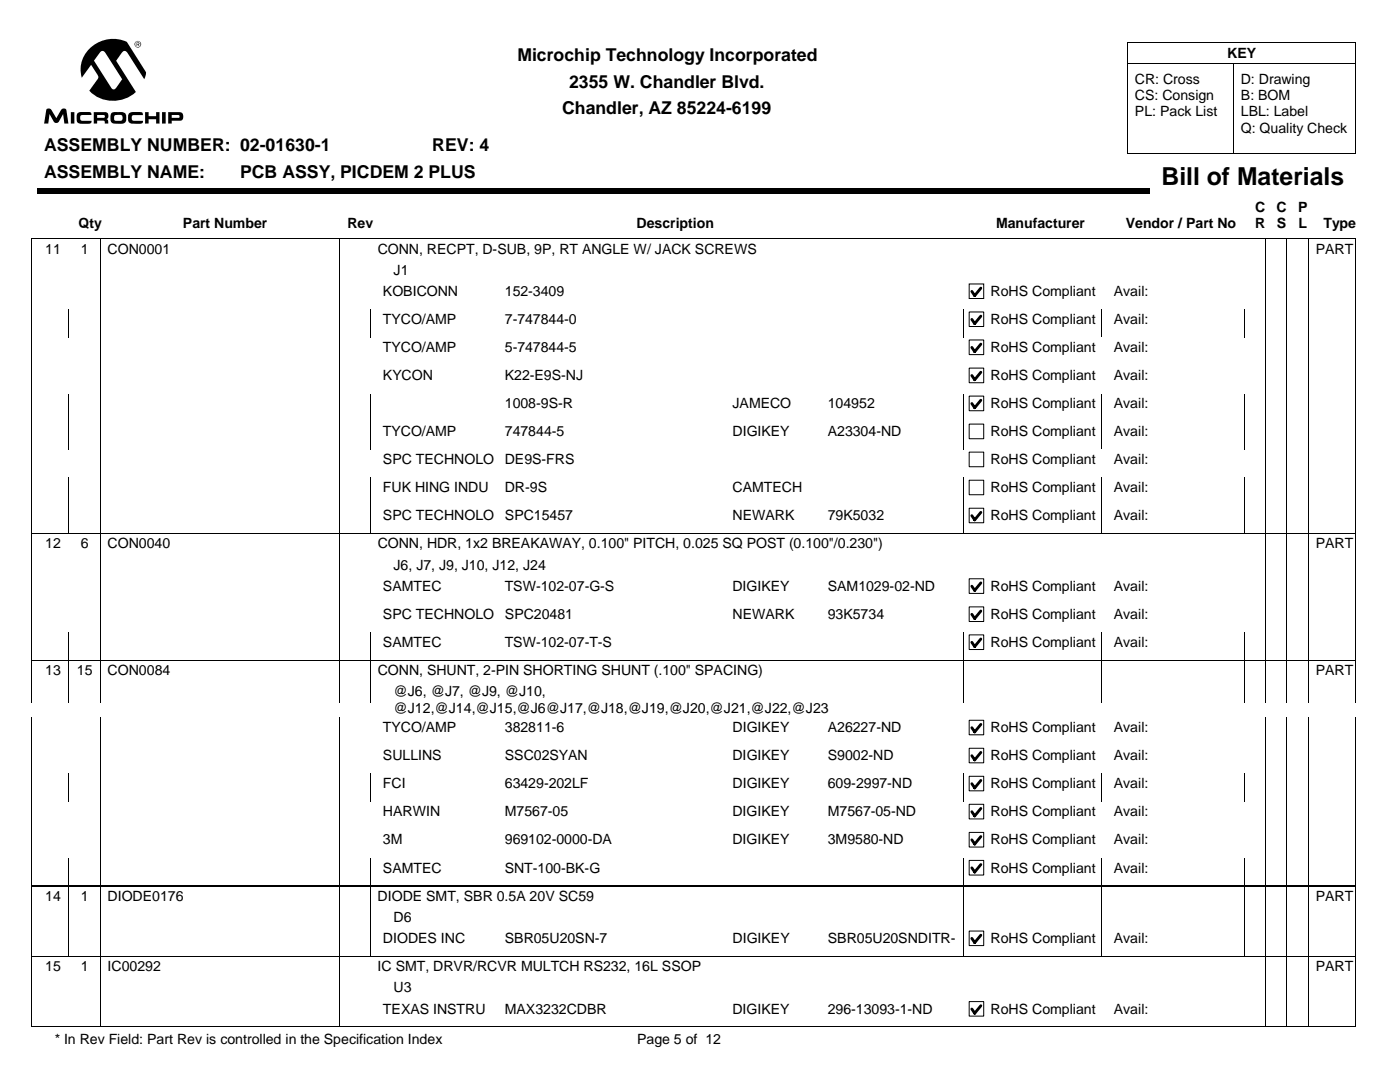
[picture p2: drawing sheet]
<svg xmlns="http://www.w3.org/2000/svg" width="279mm" height="216mm" viewBox="0 0 279 216" stroke-linecap="round" stroke-linejoin="round" font-family="sans-serif">
<g fill="#000">
<path d="M7.4 37.6h222v1.1h-222z"/>
<path d="M26.8 8.8a.7 .7 0 0 1 1.4 0 .7 .7 0 0 1-1.4 0zM33.6 22.4h2.1a.87 .87 0 0 1 .9 .7 .87 .87 0 0 1-.7 1h-1.6v.6h-.7zM32.3 22.4h.8v2.3h-.8zM18.1 9.5a6.7 6.7 0 0 1 7.2-1.1l3.8 6-.3 1.4-3.3-5.2a.63 .63 0 0 0-.6-.4 .63 .63 0 0 0-.6 .4l-1.1 1.5 3.9 6.3a6.7 6.7 0 0 1-9.3-.3l1.7-2.4 .1-.3-1.4-2.5-1.9 2.6a5.8 5.8 0 0 1 1.8-6zM29 22.4h.7v.8h1.5v-.8h.6v2.3h-.6v-.9h-1.5v.9h-.7zM25.8 22.6a3.7 3.7 0 0 1 2.4-.2l.2 .1 .1 .5h-1.8a.6 .6 0 0 0-.4 .5 .6 .6 0 0 0 .4 .6h1.8l-.1 .5-1 .1a2.11 2.11 0 0 1-1.7-.4 2.22 2.22 0 0 1 .1-1.7zM22.3 22.5l.7-.1a2.94 2.94 0 0 1 2 .2l.2 .3a1.42 1.42 0 0 1-.6 1.7l-.8 .1a1.77 1.77 0 0 1-1.6-.4 1.9 1.9 0 0 1 .1-1.8zM18.7 22.4h2.4a.77 .77 0 0 1 .5 .6 .77 .77 0 0 1-.3 .8 .7 .7 0 0 1 .3 .9h-.7l-.1-.5-.2-.1h-1.2v.6h-.7zM15.5 22.6a4 4 0 0 1 2.4-.2l.3 .1v.4h-1.8a.6 .6 0 0 0-.4 .6 .6 .6 0 0 0 .4 .6h1.9l-.2 .5-1.8 .1a.77 .77 0 0 1-1-.8v-1zM14.1 22.4h.7v2.3h-.7zM9.4 21.7h.5l.3 .1 1 1.8 1-1.7a.61 .61 0 0 1 1.1 .1l.4 2.7h-.9l-.2-1.9-.9 1.5-.3 .2-.6-.1-.9-1.6-.3 1.9h-.8zM26.9 8.8a.58 .58 0 0 0 1.1 0 .58 .58 0 0 0-1.1 0zM34.3 22.9v.6h1.4a.31 .31 0 0 0 .1-.3 .31 .31 0 0 0-.2-.3zM20 10.4l-1.2 1.7 3.3 5.3a.58 .58 0 0 0 .5 .4 .58 .58 0 0 0 .6-.3l1.2-1.7-3.5-5.4-.5-.2zM23 23l-.2 .2v.8l1.3 .1a.63 .63 0 0 0 .4-.6 .63 .63 0 0 0-.5-.6zM19.4 22.9v.6h1.3a.29 .29 0 0 0 .2-.3 .29 .29 0 0 0-.3-.3zM27.3 8.4l.5 .1v.2l-.2 .2 .3 .3h-.2l-.2-.3h-.1v.3h-.1zM27.4 8.5v.3l.3-.1v-.1z"/>
</g>
<path d="M225.1 12.7h45.5M225.1 8.5h45.5v22.2h-45.5M225.1 8.5v22.2M246.3 12.7v18M20.1 47.6v8.5M67.7 47.6v8.5M252.6 47.6v8.5M256.8 47.6v8.5M261.1 47.6v8.5M270.4 47.7l-264-.1v8.5M270.6 47.6v8.5" fill="none" stroke="#000" stroke-width=".2"/>
<path d="M193.4 56.7h2.9v2.9h-2.9z" fill="#fff"/>
<path d="M193.4 56.7h2.9v2.9h-2.9z" fill="none" stroke="#000" stroke-width=".2"/>
<path d="M195.7 57.5l-1.2 1.5-.5-.9" fill="none" stroke="#000" stroke-width=".56"/>
<path d="M197.4 56.1h22.4v4h-22.4z" fill="#fff"/>
<path d="M6.4 56.1v5.6M20.1 56.1v5.6M67.7 56.1v5.6M252.6 56.1v5.6M256.8 56.1v5.6M261.1 56.1v5.6M270.6 56.1v5.6" fill="none" stroke="#000" stroke-width=".2"/>
<path d="M193.4 62.3h2.9v2.9h-2.9z" fill="#fff"/>
<path d="M193.4 62.3h2.9v2.9h-2.9z" fill="none" stroke="#000" stroke-width=".2"/>
<path d="M195.7 63.1l-1.2 1.5-.5-.9" fill="none" stroke="#000" stroke-width=".56"/>
<path d="M197.4 61.7h22.4v4h-22.4z" fill="#fff"/>
<path d="M6.4 61.7v5.6M13.7 61.7v5.6M20.1 61.7v5.6M67.7 61.7v5.6M74 61.7v5.6M192.4 61.7v5.6M219.8 61.7v5.6M248.4 61.7v5.6M252.6 61.7v5.6M256.8 61.7v5.6M261.1 61.7v5.6M270.6 61.7v5.6" fill="none" stroke="#000" stroke-width=".2"/>
<path d="M193.4 67.9h2.9v2.9h-2.9z" fill="#fff"/>
<path d="M193.4 67.8h2.9v3h-2.9z" fill="none" stroke="#000" stroke-width=".2"/>
<path d="M195.7 68.7l-1.2 1.5-.5-.9" fill="none" stroke="#000" stroke-width=".56"/>
<path d="M197.4 67.3h22.4v4h-22.4z" fill="#fff"/>
<path d="M6.4 67.3v5.6M20.1 67.3v5.6M67.7 67.3v5.6M252.6 67.3v5.6M256.8 67.3v5.6M261.1 67.3v5.6M270.6 67.3v5.6" fill="none" stroke="#000" stroke-width=".2"/>
<path d="M193.4 73.5h2.9v2.9h-2.9z" fill="#fff"/>
<path d="M193.4 73.4h2.9v3h-2.9z" fill="none" stroke="#000" stroke-width=".2"/>
<path d="M195.7 74.3l-1.2 1.5-.5-.9" fill="none" stroke="#000" stroke-width=".56"/>
<path d="M197.4 72.9h22.4v4h-22.4z" fill="#fff"/>
<path d="M6.4 72.9v5.6M20.1 72.9v5.6M67.7 72.9v5.6M252.6 72.9v5.6M256.8 72.9v5.6M261.1 72.9v5.6M270.6 72.9v5.6" fill="none" stroke="#000" stroke-width=".2"/>
<path d="M193.4 79.1h2.9v2.9h-2.9z" fill="#fff"/>
<path d="M193.4 79h2.9v3h-2.9z" fill="none" stroke="#000" stroke-width=".2"/>
<path d="M195.7 79.9l-1.2 1.5-.5-.9" fill="none" stroke="#000" stroke-width=".56"/>
<path d="M197.4 78.5h22.4v4h-22.4z" fill="#fff"/>
<path d="M6.4 78.5v5.6M13.7 78.5v5.6M20.1 78.5v5.6M67.7 78.5v5.6M74 78.5v5.6M192.4 78.5v5.6M219.8 78.5v5.6M248.4 78.5v5.6M252.6 78.5v5.6M256.8 78.5v5.6M261.1 78.5v5.6M270.6 78.5v5.6" fill="none" stroke="#000" stroke-width=".2"/>
<path d="M193.4 84.6h2.9v2.9h-2.9z" fill="#fff"/>
<path d="M193.4 84.6h2.9v2.9h-2.9z" fill="none" stroke="#000" stroke-width=".2"/>
<path d="M197.4 84.1h22.4v4h-22.4z" fill="#fff"/>
<path d="M6.4 84.1v5.6M13.7 84.1v5.6M20.1 84.1v5.6M67.7 84.1v5.6M74 84.1v5.6M192.4 84.1v5.6M219.8 84.1v5.6M248.4 84.1v5.6M252.6 84.1v5.6M256.8 84.1v5.6M261.1 84.1v5.6M270.6 84.1v5.6" fill="none" stroke="#000" stroke-width=".2"/>
<path d="M193.4 90.2h2.9v2.9h-2.9z" fill="#fff"/>
<path d="M193.4 90.2h2.9v2.9h-2.9z" fill="none" stroke="#000" stroke-width=".2"/>
<path d="M197.4 89.7h22.4v4h-22.4z" fill="#fff"/>
<path d="M6.4 89.7v5.6M20.1 89.7v5.6M67.7 89.7v5.6M252.6 89.7v5.6M256.8 89.7v5.6M261.1 89.7v5.6M270.6 89.7v5.6" fill="none" stroke="#000" stroke-width=".2"/>
<path d="M193.4 95.8h2.9v2.9h-2.9z" fill="#fff"/>
<path d="M193.4 95.8h2.9v2.9h-2.9z" fill="none" stroke="#000" stroke-width=".2"/>
<path d="M197.4 95.3h22.4v4h-22.4z" fill="#fff"/>
<path d="M6.4 95.3v5.6M13.7 95.3v5.6M20.1 95.3v5.6M67.7 95.3v5.6M74 95.3v5.6M192.4 95.3v5.6M219.8 95.3v5.6M248.4 95.3v5.6M252.6 95.3v5.6M256.8 95.3v5.6M261.1 95.3v5.6M270.6 95.3v5.6" fill="none" stroke="#000" stroke-width=".2"/>
<path d="M193.4 101.4h2.9v2.9h-2.9z" fill="#fff"/>
<path d="M193.4 101.4h2.9v2.9h-2.9z" fill="none" stroke="#000" stroke-width=".2"/>
<path d="M195.7 102.2l-1.2 1.5-.5-.8" fill="none" stroke="#000" stroke-width=".56"/>
<path d="M197.4 100.9h22.4v4h-22.4z" fill="#fff"/>
<g fill="none" stroke="#000" stroke-width=".2">
<path d="M6.4 100.9v5.5M13.7 100.9v5.5M20.1 100.9v14M67.7 100.9v14M74 100.9v5.5M192.4 100.9v5.5M219.8 100.9v5.5M248.4 100.9v5.5M252.6 100.9v14M256.8 100.9v14M261.1 100.9v14M270.4 106.5h-264.1l.1 8.4"/>
<path d="M270.6 100.9v14"/>
</g>
<path d="M193.4 115.5h2.9v2.9h-2.9z" fill="#fff"/>
<path d="M193.4 115.5h2.9v2.9h-2.9z" fill="none" stroke="#000" stroke-width=".2"/>
<path d="M195.7 116.3l-1.2 1.5-.5-.8" fill="none" stroke="#000" stroke-width=".56"/>
<path d="M197.4 115h22.4v3.9h-22.4z" fill="#fff"/>
<path d="M6.4 115v5.5M20.1 115v5.5M67.7 115v5.5M252.6 115v5.5M256.8 115v5.5M261.1 115v5.5M270.6 115v5.5" fill="none" stroke="#000" stroke-width=".2"/>
<path d="M193.4 121.1h2.9v2.9h-2.9z" fill="#fff"/>
<path d="M193.4 121.1h2.9v2.9h-2.9z" fill="none" stroke="#000" stroke-width=".2"/>
<path d="M195.7 121.9l-1.2 1.5-.5-.8" fill="none" stroke="#000" stroke-width=".56"/>
<path d="M197.4 120.6h22.4v3.9h-22.4z" fill="#fff"/>
<path d="M6.4 120.6v5.6M20.1 120.6v5.6M67.7 120.6v5.6M252.6 120.6v5.6M256.8 120.6v5.6M261.1 120.6v5.6M270.6 120.6v5.6" fill="none" stroke="#000" stroke-width=".2"/>
<path d="M193.4 126.7h2.9v2.9h-2.9z" fill="#fff"/>
<path d="M193.4 126.7h2.9v2.9h-2.9z" fill="none" stroke="#000" stroke-width=".2"/>
<path d="M195.7 127.5l-1.2 1.5-.5-.8" fill="none" stroke="#000" stroke-width=".56"/>
<path d="M197.4 126.2h22.4v3.9h-22.4z" fill="#fff"/>
<g fill="none" stroke="#000" stroke-width=".2">
<path d="M6.3 131.8h264.1M6.4 126.2v14M13.7 126.2v14M20.1 126.2v14M67.7 126.2v14M74 126.2v14M192.4 126.2v14M219.8 126.2v14M248.4 126.2v14M252.6 126.2v14M256.8 126.2v14M261.1 126.2v14"/>
<path d="M270.6 126.2v14"/>
</g>
<path d="M193.4 143.7h2.9v2.9h-2.9z" fill="#fff"/>
<path d="M193.4 143.7h2.9v2.9h-2.9z" fill="none" stroke="#000" stroke-width=".2"/>
<path d="M195.7 144.5l-1.2 1.5-.5-.8" fill="none" stroke="#000" stroke-width=".56"/>
<path d="M197.4 143.2h22.4v4h-22.4z" fill="#fff"/>
<path d="M6.4 143.2v5.6M20.1 143.2v5.6M67.7 143.2v5.6M252.6 143.2v5.6M256.8 143.2v5.6M261.1 143.2v5.6M270.6 143.2v5.6" fill="none" stroke="#000" stroke-width=".2"/>
<path d="M193.4 149.3h2.9v2.9h-2.9z" fill="#fff"/>
<path d="M193.4 149.3h2.9v2.9h-2.9z" fill="none" stroke="#000" stroke-width=".2"/>
<path d="M195.7 150.1l-1.2 1.5-.5-.8" fill="none" stroke="#000" stroke-width=".56"/>
<path d="M197.4 148.8h22.4v4h-22.4z" fill="#fff"/>
<path d="M6.4 148.8v5.6M20.1 148.8v5.6M67.7 148.8v5.6M252.6 148.8v5.6M256.8 148.8v5.6M261.1 148.8v5.6M270.6 148.8v5.6" fill="none" stroke="#000" stroke-width=".2"/>
<path d="M193.4 154.9h2.9v2.9h-2.9z" fill="#fff"/>
<path d="M193.4 154.9h2.9v2.9h-2.9z" fill="none" stroke="#000" stroke-width=".2"/>
<path d="M195.7 155.7l-1.2 1.5-.5-.8" fill="none" stroke="#000" stroke-width=".56"/>
<path d="M197.4 154.3h22.4v4h-22.4z" fill="#fff"/>
<path d="M6.4 154.3v5.7M13.7 154.3v5.7M20.1 154.3v5.7M67.7 154.3v5.7M74 154.3v5.7M192.4 154.3v5.7M219.8 154.3v5.7M248.4 154.3v5.7M252.6 154.3v5.7M256.8 154.3v5.7M261.1 154.3v5.7M270.6 154.3v5.7" fill="none" stroke="#000" stroke-width=".2"/>
<path d="M193.4 160.5h2.9v2.9h-2.9z" fill="#fff"/>
<path d="M193.4 160.5h2.9v2.9h-2.9z" fill="none" stroke="#000" stroke-width=".2"/>
<path d="M195.7 161.3l-1.2 1.5-.5-.8" fill="none" stroke="#000" stroke-width=".56"/>
<path d="M197.4 160h22.4v3.9h-22.4z" fill="#fff"/>
<path d="M6.4 160v5.5M20.1 160v5.5M67.7 160v5.5M252.6 160v5.5M256.8 160v5.5M261.1 160v5.5M270.6 160v5.5" fill="none" stroke="#000" stroke-width=".2"/>
<path d="M193.4 166.1h2.9v2.9h-2.9z" fill="#fff"/>
<path d="M193.4 166.1h2.9v2.9h-2.9z" fill="none" stroke="#000" stroke-width=".2"/>
<path d="M195.7 166.9l-1.2 1.5-.5-.8" fill="none" stroke="#000" stroke-width=".56"/>
<path d="M197.4 165.6h22.4v3.9h-22.4z" fill="#fff"/>
<path d="M6.4 165.6v5.6M20.1 165.6v5.6M67.7 165.6v5.6M252.6 165.6v5.6M256.8 165.6v5.6M261.1 165.6v5.6M270.6 165.6v5.6" fill="none" stroke="#000" stroke-width=".2"/>
<path d="M193.4 171.7h2.9v2.9h-2.9z" fill="#fff"/>
<path d="M193.4 171.7h2.9v2.9h-2.9z" fill="none" stroke="#000" stroke-width=".2"/>
<path d="M195.7 172.5l-1.2 1.5-.5-.8" fill="none" stroke="#000" stroke-width=".56"/>
<path d="M197.4 171.2h22.4v3.9h-22.4z" fill="#fff"/>
<g fill="none" stroke="#000" stroke-width=".2">
<path d="M6.3 176.8h264.1M6.4 171.2v14M13.7 171.2v14M20.1 171.2v14M67.7 171.2v14M74 171.2v14M192.4 171.2v14M219.8 171.2v14M248.4 171.2v14M252.6 171.2v14M256.8 171.2v14M261.1 171.2v14"/>
<path d="M270.6 171.2v14"/>
</g>
<path d="M193.4 185.8h2.9v2.9h-2.9z" fill="#fff"/>
<path d="M193.4 185.8h2.9v2.9h-2.9z" fill="none" stroke="#000" stroke-width=".2"/>
<path d="M195.7 186.6l-1.2 1.5-.5-.9" fill="none" stroke="#000" stroke-width=".56"/>
<path d="M197.4 185.2h22.4v4h-22.4z" fill="#fff"/>
<g fill="none" stroke="#000" stroke-width=".2">
<path d="M6.4 185.2v5.6M13.7 185.2v5.6M20.1 185.2v14.1M67.7 185.2v14.1M74 185.2v5.6M192.4 185.2v5.6M219.8 185.2v5.6M248.4 185.2v5.6M252.6 185.2v14.1M256.8 185.2v14.1M261.1 185.2v14.1M270.4 190.8h-264.1l.1 8.5"/>
<path d="M270.6 185.2v14.1"/>
</g>
<path d="M193.4 199.9h2.9v2.9h-2.9z" fill="#fff"/>
<path d="M193.4 199.9h2.9v2.9h-2.9z" fill="none" stroke="#000" stroke-width=".2"/>
<path d="M195.7 200.7l-1.2 1.5-.5-.9" fill="none" stroke="#000" stroke-width=".56"/>
<path d="M197.4 199.3h22.4v4h-22.4z" fill="#fff"/>
<path d="M6.4 199.3v5.6h264M20.1 199.3v5.6M67.7 199.3v5.6M252.6 199.3v5.6M256.8 199.3v5.6M261.1 199.3v5.6M270.6 199.3v5.6" fill="none" stroke="#000" stroke-width=".2"/>
<text font-size="4.9" x="231.8" y="36.9">Bill of Materials</text>
<g font-size="3.5">
<text x="103.3" y="12.2">Microchip Technology Incorporated</text>
<text x="113.6" y="17.5">2355 W. Chandler Blvd.</text>
<text x="112.2" y="22.8">Chandler, AZ 85224-6199</text>
<text x="8.8" y="30.2">ASSEMBLY NUMBER: 02-01630-1</text>
<text x="8.8" y="35.5">ASSEMBLY NAME:</text>
<text x="47.9" y="35.5">PCB ASSY, PICDEM 2 PLUS</text>
<text x="86.3" y="30.2">REV: 4</text>
</g>
<g font-size="2.8">
<text x="244.9" y="11.5">KEY</text>
<text x="226.5" y="16.7">CR: Cross</text>
<text x="247.6" y="16.7">D: Drawing</text>
<text x="226.5" y="20">CS: Consign</text>
<text x="226.5" y="23.2">PL: Pack List</text>
<text x="247.6" y="20">B: BOM</text>
<text x="247.6" y="23.2">LBL: Label</text>
<text x="247.6" y="26.5">Q: Quality Check</text>
<text x="15.7" y="45.4">Qty</text>
<text x="36.5" y="45.4">Part Number</text>
<text x="69.3" y="45.4">Rev</text>
<text x="127" y="45.4">Description</text>
<text x="198.8" y="45.4">Manufacturer</text>
<text x="224.7" y="45.4">Vendor / Part No</text>
<text x="250.5" y="42.2">C</text>
<text x="250.5" y="45.6">R</text>
<text x="254.7" y="42.2">C</text>
<text x="254.8" y="45.6">S</text>
<text x="259.1" y="42.2">P</text>
<text x="259.1" y="45.6">L</text>
<text x="264.1" y="45.4">Type</text>
<text x="9" y="50.6">11</text>
<text x="16.2" y="50.6">1</text>
<text x="21.5" y="50.6">CON0001</text>
<text x="75.4" y="50.6">CONN, RECPT, D-SUB, 9P, RT ANGLE W/ JACK SCREWS</text>
<text x="262.6" y="50.6">PART</text>
<text x="76.4" y="59.1">KOBICONN</text>
<text x="78.5" y="54.8">J1</text>
<text x="100.7" y="59.1">152-3409</text>
<text x="197.7" y="59.1">RoHS Compliant</text>
<text x="222.3" y="59.1">Avail:</text>
<text x="76.4" y="64.7">TYCO/AMP</text>
<text x="100.7" y="64.7">7-747844-0</text>
<text x="197.7" y="64.7">RoHS Compliant</text>
<text x="222.3" y="64.7">Avail:</text>
<text x="76.4" y="70.3">TYCO/AMP</text>
<text x="100.7" y="70.3">5-747844-5</text>
<text x="197.7" y="70.3">RoHS Compliant</text>
<text x="222.3" y="70.3">Avail:</text>
<text x="76.4" y="75.9">KYCON</text>
<text x="100.7" y="75.9">K22-E9S-NJ</text>
<text x="197.7" y="75.9">RoHS Compliant</text>
<text x="222.3" y="75.9">Avail:</text>
<text x="100.7" y="81.5">1008-9S-R</text>
<text x="146.2" y="81.5">JAMECO</text>
<text x="165.2" y="81.5">104952</text>
<text x="197.7" y="81.5">RoHS Compliant</text>
<text x="222.3" y="81.5">Avail:</text>
<text x="76.4" y="87.1">TYCO/AMP</text>
<text x="100.7" y="87.1">747844-5</text>
<text x="146.2" y="87.1">DIGIKEY</text>
<text x="165.2" y="87.1">A23304-ND</text>
<text x="197.7" y="87.1">RoHS Compliant</text>
<text x="222.3" y="87.1">Avail:</text>
<text x="76.4" y="92.6">SPC TECHNOLO</text>
<text x="100.7" y="92.6">DE9S-FRS</text>
<text x="197.7" y="92.6">RoHS Compliant</text>
<text x="222.3" y="92.6">Avail:</text>
<text x="76.4" y="98.2">FUK HING INDU</text>
<text x="100.7" y="98.2">DR-9S</text>
<text x="146.2" y="98.2">CAMTECH</text>
<text x="197.7" y="98.2">RoHS Compliant</text>
<text x="222.3" y="98.2">Avail:</text>
<text x="76.4" y="103.8">SPC TECHNOLO</text>
<text x="100.7" y="103.8">SPC15457</text>
<text x="146.2" y="103.8">NEWARK</text>
<text x="165.2" y="103.8">79K5032</text>
<text x="197.7" y="103.8">RoHS Compliant</text>
<text x="222.3" y="103.8">Avail:</text>
<text x="9" y="109.4">12</text>
<text x="16.2" y="109.4">6</text>
<text x="21.5" y="109.4">CON0040</text>
<text x="75.4" y="109.4">CONN, HDR, 1x2 BREAKAWAY, 0.100&quot; PITCH, 0.025 SQ POST (0.100&quot;/0.230&quot;)</text>
<text x="78.5" y="113.7">J6, J7, J9, J10, J12, J24</text>
<text x="262.6" y="109.4">PART</text>
<text x="76.4" y="117.9">SAMTEC</text>
<text x="100.7" y="117.9">TSW-102-07-G-S</text>
<text x="146.2" y="117.9">DIGIKEY</text>
<text x="165.2" y="117.9">SAM1029-02-ND</text>
<text x="197.7" y="117.9">RoHS Compliant</text>
<text x="222.3" y="117.9">Avail:</text>
<text x="76.4" y="123.5">SPC TECHNOLO</text>
<text x="100.7" y="123.5">SPC20481</text>
<text x="146.2" y="123.5">NEWARK</text>
<text x="165.2" y="123.5">93K5734</text>
<text x="197.7" y="123.5">RoHS Compliant</text>
<text x="222.3" y="123.5">Avail:</text>
<text x="76.4" y="129.1">SAMTEC</text>
<text x="100.7" y="129.1">TSW-102-07-T-S</text>
<text x="197.7" y="129.1">RoHS Compliant</text>
<text x="222.3" y="129.1">Avail:</text>
<text x="9" y="134.7">13</text>
<text x="15.3" y="134.7">15</text>
<text x="21.5" y="134.7">CON0084</text>
<text x="75.4" y="134.7">CONN, SHUNT, 2-PIN SHORTING SHUNT (.100&quot; SPACING)</text>
<text x="262.6" y="134.7">PART</text>
<text x="78.5" y="139">@J6, @J7, @J9, @J10,</text>
<text x="78.5" y="142.2">@J12,@J14,@J15,@J6@J17,@J18,@J19,@J20,@J21,@J22,@J23</text>
<text x="76.4" y="146.1">TYCO/AMP</text>
<text x="100.7" y="146.1">382811-6</text>
<text x="146.2" y="146.1">DIGIKEY</text>
<text x="165.2" y="146.1">A26227-ND</text>
<text x="197.7" y="146.1">RoHS Compliant</text>
<text x="222.3" y="146.1">Avail:</text>
<text x="76.4" y="151.7">SULLINS</text>
<text x="100.7" y="151.7">SSC02SYAN</text>
<text x="146.2" y="151.7">DIGIKEY</text>
<text x="165.2" y="151.7">S9002-ND</text>
<text x="197.7" y="151.7">RoHS Compliant</text>
<text x="222.3" y="151.7">Avail:</text>
<text x="76.4" y="157.3">FCI</text>
<text x="100.7" y="157.3">63429-202LF</text>
<text x="146.2" y="157.3">DIGIKEY</text>
<text x="165.2" y="157.3">609-2997-ND</text>
<text x="197.7" y="157.3">RoHS Compliant</text>
<text x="222.3" y="157.3">Avail:</text>
<text x="76.4" y="162.9">HARWIN</text>
<text x="100.7" y="162.9">M7567-05</text>
<text x="146.2" y="162.9">DIGIKEY</text>
<text x="165.2" y="162.9">M7567-05-ND</text>
<text x="197.7" y="162.9">RoHS Compliant</text>
<text x="222.3" y="162.9">Avail:</text>
<text x="76.4" y="168.5">3M</text>
<text x="100.7" y="168.5">969102-0000-DA</text>
<text x="146.2" y="168.5">DIGIKEY</text>
<text x="165.2" y="168.5">3M9580-ND</text>
<text x="197.7" y="168.5">RoHS Compliant</text>
<text x="222.3" y="168.5">Avail:</text>
<text x="9" y="179.7">14</text>
<text x="16.2" y="179.7">1</text>
<text x="21.5" y="179.7">DIODE0176</text>
<text x="75.4" y="179.7">DIODE SMT, SBR 0.5A 20V SC59</text>
<text x="76.4" y="174.1">SAMTEC</text>
<text x="100.7" y="174.1">SNT-100-BK-G</text>
<text x="197.7" y="174.1">RoHS Compliant</text>
<text x="222.3" y="174.1">Avail:</text>
<text x="262.6" y="179.7">PART</text>
<text x="78.5" y="184">D6</text>
<text x="76.4" y="188.2">DIODES INC</text>
<text x="100.7" y="188.2">SBR05U20SN-7</text>
<text x="146.2" y="188.2">DIGIKEY</text>
<text x="165.2" y="188.2">SBR05U20SNDITR-</text>
<text x="197.7" y="188.2">RoHS Compliant</text>
<text x="222.3" y="188.2">Avail:</text>
<text x="9" y="193.8">15</text>
<text x="16.2" y="193.8">1</text>
<text x="21.5" y="193.8">IC00292</text>
<text x="75.4" y="193.8">IC SMT, DRVR/RCVR MULTCH RS232, 16L SSOP</text>
<text x="262.6" y="193.8">PART</text>
<text x="76.4" y="202.3">TEXAS INSTRU</text>
<text x="78.5" y="198">U3</text>
<text x="100.7" y="202.3">MAX3232CDBR</text>
<text x="146.2" y="202.3">DIGIKEY</text>
<text x="165.2" y="202.3">296-13093-1-ND</text>
<text x="197.7" y="202.3">RoHS Compliant</text>
<text x="222.3" y="202.3">Avail:</text>
<text x="10.9" y="208.4">* In Rev Field: Part Rev is controlled in the Specification Index</text>
<text x="127.2" y="208.4">Page 5 of 12</text>
</g>
</svg>
